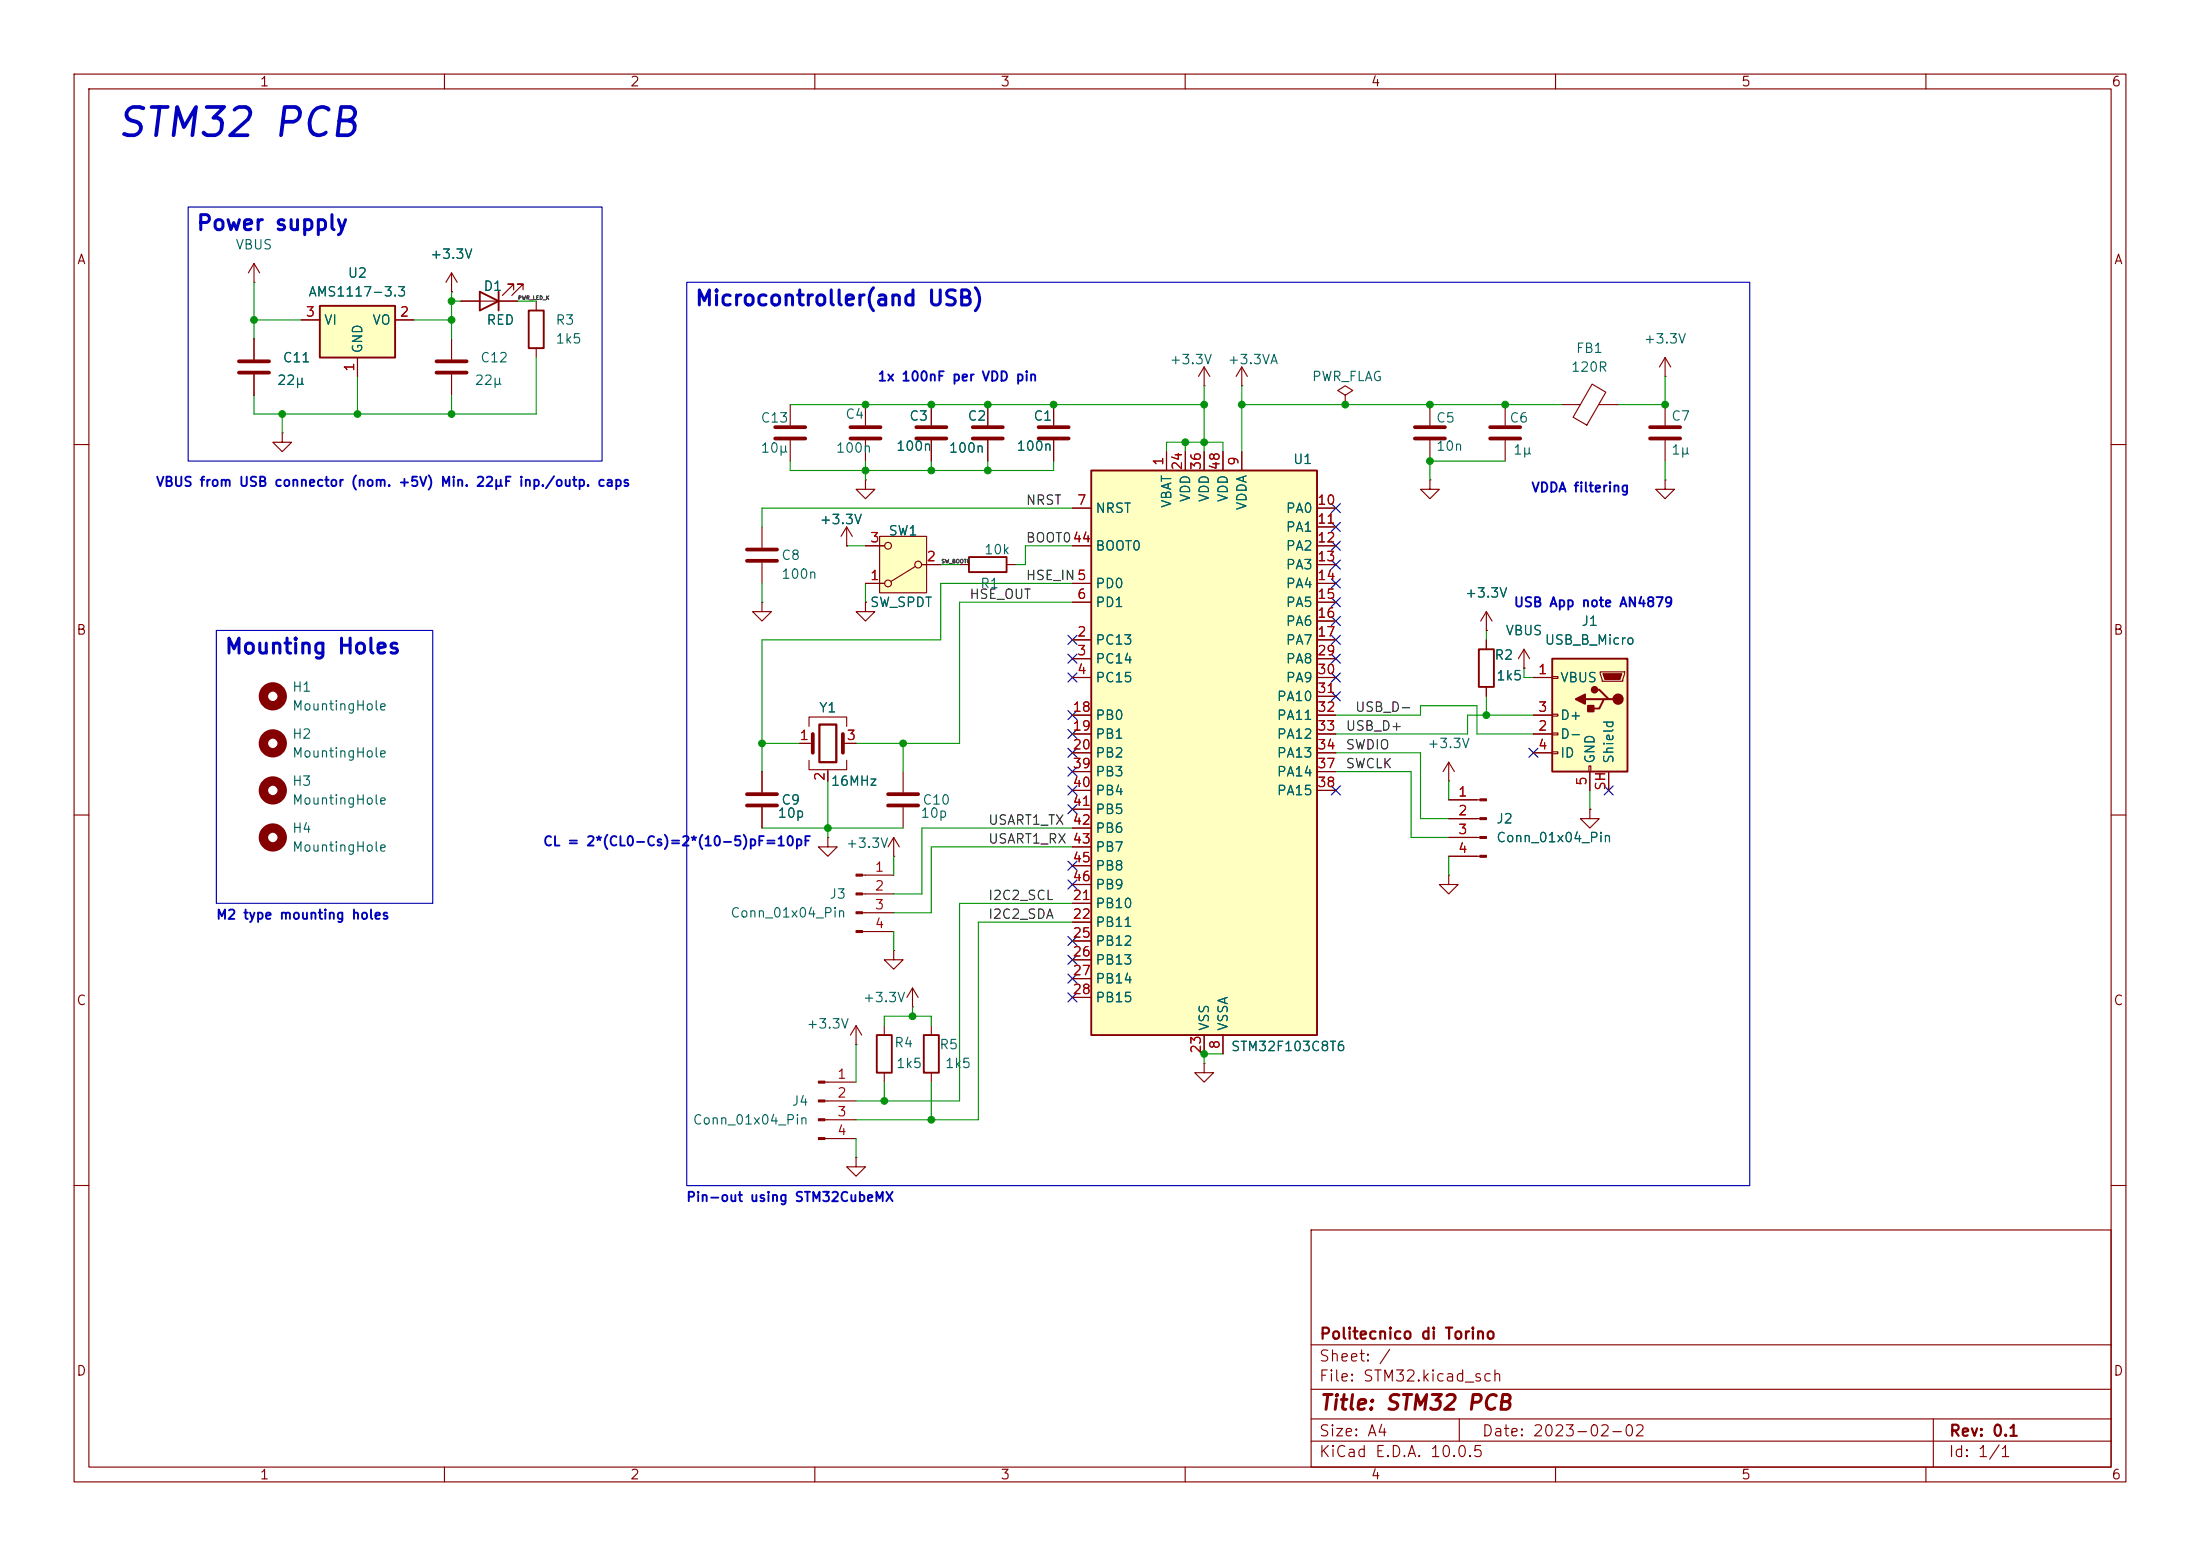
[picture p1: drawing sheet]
<svg xmlns="http://www.w3.org/2000/svg" width="297mm" height="210mm" viewBox="0 0 297 210" stroke-linecap="round" stroke-linejoin="round" font-family="sans-serif">
<g fill="none" stroke="#840000" stroke-width=".15">
<path d="M10 10h277v190h-277zM12 12h273v186h-273zM60 10v2M110 10v2M160 10v2M210 10v2M260 10v2M34.3 38.1h.1M34.3 35.6v2.5M34.3 35.6l-.8 1.2M34.3 35.6l.8 1.2M34.3 45.7v2.8"/>
<path d="M34.3 50.5v2.8M125.7 54.6v2.8M125.7 59.4v2.8M193 54.6v2.8M193 59.4v2.8M203.2 54.6v2.8M203.2 59.4v2.8M224.8 50.8h.1M224.8 48.3l-.8 1.2M224.8 48.3l.8 1.2M224.8 48.3v2.5M10 60h2"/>
<path d="M193 64.8v1.2h1.3l-1.3 1.3-1.2-1.3h1.2M193 64.8h.1M285 60h2M116.8 81.3v1.3h1.3l-1.3 1.2-1.2-1.2h1.2M116.8 81.3h.1M10 110h2M285 110h2M10 160h2M177 166h108v32h-108zM285 160h2M60 198v2M110 198v2"/>
<path d="M160 198v2M177 194.5h108M177 191.5h108M177 187.5h108M177 181.5h108M197 191.5v3M210 198v2M260 198v2M261 191.5v6.5"/>
</g>
<path d="M32.3 48.8h4M32.3 50.3h4M123.7 57.7h4.1M123.7 59.2h4.1M191 57.7h4.1M191 59.2h4.1M201.2 57.7h4M201.2 59.2h4" fill="none" stroke="#840000" stroke-width=".51"/>
<g fill="none" stroke="#840000" stroke-width="1.3">
<circle cx="36.8" cy="94" r="1.27"/>
<circle cx="36.8" cy="100.3" r="1.27"/>
<circle cx="36.8" cy="113" r="1.27"/>
</g>
<path d="M118.7 72.4h6.4v7.6h-6.4z" fill="#ffffc2"/>
<g fill="none" stroke="#840000" stroke-width=".15">
<path d="M61 39.4h.1M61 36.8v2.6M61 36.8l-.8 1.3M61 36.8l.7 1.3M69.3 39.1v-.7h-.7h.7l-1.5 1.5M70.6 39.1v-.7h-.8h.8l-1.5 1.5M38.1 58.4v1.3h1.3l-1.3 1.3-1.3-1.3h1.3M38.1 58.4h.1M61 45.7v2.8M61 50.5v2.8M62.2 40.6h7.6M72.4 40.6v1.3"/>
<path d="M72.4 47v1.3M106.7 54.6v2.8M106.7 59.4v2.8M116.8 54.6v2.8M116.8 59.4v2.8M133.3 54.6v2.8M133.3 59.4v2.8M142.2 54.6v2.8M142.2 59.4v2.8M210.8 54.6h2.6M214.9 51.8l1.9 1.1-2.6 4.5-1.8-1.1zM215.8 54.6h2.6"/>
<path d="M224.8 54.6v2.8M224.8 59.4v2.8M102.9 71.1v2.8M102.9 75.9v2.8M114.3 73.7h.1M114.3 71.1l.8 1.3M114.3 71.1l-.8 1.3M114.3 71.1v2.6M116.8 64.8v1.2h1.3l-1.3 1.3-1.2-1.3h1.2M116.8 64.8h.1M116.8 78.7h2.6M116.8 73.7h2.6"/>
<path d="M118.7 72.4h6.4v7.6h-6.4zM123.6 76.5l-3.3 2M124.5 76.2h2.5M224.8 64.8v1.2h1.3l-1.3 1.3-1.3-1.3h1.3M224.8 64.8h.1M102.9 81.3v1.3h1.2l-1.2 1.2-1.3-1.2h1.3M102.9 81.3h.1M109.2 98v-1.2h5.1v1.2M102.9 104.1v2.8M102.9 109v2.8M107.9 100.3h1.8M109.2 102.6v1.3h5.1v-1.3"/>
<path d="M111.8 113v1.3h1.2l-1.2 1.3-1.3-1.3h1.3M111.8 113h.1M111.8 103.9v1.5M113.8 100.3h1.8M116.4 118.1h4.2M120.6 115.6h.1M120.6 113l.8 1.3M120.6 113l-.7 1.3M120.6 113v2.6M121.9 104.1v2.8M121.9 109v2.8M195.6 105.4h.1"/>
<path d="M195.6 118.1v1.3h1.2l-1.2 1.3-1.3-1.3h1.3M195.6 118.1h.1M195.6 102.9l-.8 1.2M195.6 102.9l.7 1.2M195.6 102.9v2.5M115.6 138.4l.7 1.3M115.6 138.4l-.8 1.3M115.6 138.4v2.6M116.4 120.7h4.2M116.4 123.2h4.2M116.4 125.7h4.2M119.4 138.4v1.3"/>
<path d="M120.6 128.3v1.2h-1.2l1.2 1.3 1.3-1.3h-1.3M120.6 128.3h.1M123.2 135.9h.1M123.2 133.4l.8 1.2M123.2 133.4l-.8 1.2M123.2 133.4v2.5M125.7 138.4v1.3M111.4 146.1h4.2M111.4 148.6h4.2M111.4 151.1h4.2M111.4 153.7h4.2M115.6 141h.1"/>
<path d="M115.6 156.2v1.3h-1.3l1.3 1.3 1.2-1.3h-1.2M115.6 156.2h.1M119.4 144.8v1.3M125.7 144.8v1.3M162.6 143.5v1.3h1.2l-1.2 1.3-1.3-1.3h1.3M162.6 143.5h.1"/>
<circle cx="119.9" cy="73.7" r=".46"/>
<circle cx="119.9" cy="78.7" r=".46"/>
<circle cx="124" cy="76.2" r=".46"/>
</g>
<path d="M64.8 39.4l2.5 1.2-2.5 1.3zM67.3 39.4v2.5M71.4 41.9h2v5.1h-2zM118.4 139.7h2v5.1h-2zM124.7 139.7h2v5.1h-2z" fill="none" stroke="#840000" stroke-width=".25"/>
<g fill="none" stroke="#840000" stroke-width=".51">
<path d="M58.9 48.8h4.1M58.9 50.3h4.1M104.6 57.7h4.1M104.6 59.2h4.1M114.8 57.7h4.1M114.8 59.2h4.1M131.3 57.7h4.1M131.3 59.2h4.1M140.2 57.7h4.1M140.2 59.2h4.1M222.8 57.7h4M222.8 59.2h4"/>
<path d="M100.8 74.2h4.1M100.8 75.7h4.1M109.7 99.1v2.5M113.8 99.1v2.5M100.8 107.2h4.1M100.8 108.7h4.1M119.9 107.2h4.1M119.9 108.7h4.1"/>
</g>
<g fill="#840000" stroke="#840000" stroke-width=".15">
<path d="M115.6 118h.8v.2h-.8z"/>
<path d="M115.6 120.5h.8v.3h-.8z"/>
<path d="M115.6 123.1h.8v.2h-.8z"/>
<path d="M115.6 125.6h.8v.3h-.8z"/>
<path d="M110.5 145.9h.9v.3h-.9z"/>
<path d="M110.5 148.5h.9v.2h-.9z"/>
<path d="M110.5 151h.9v.3h-.9z"/>
<path d="M110.5 153.5h.9v.3h-.9z"/>
</g>
<path d="M110.6 97.8h2.3v5.1h-2.3z" fill="none" stroke="#840000" stroke-width=".3"/>
<path d="M43.2 41.3h10.1v7h-10.1z" fill="#ffffc2"/>
<path d="M43.2 41.3h10.1v7h-10.1zM130.8 75.2h5.1v2h-5.1zM199.6 87.6h2.1v5.1h-2.1z" fill="none" stroke="#840000" stroke-width=".25"/>
<g fill="none" stroke="#840000" stroke-width=".15">
<path d="M40.6 43.2h2.6M48.3 48.3v2.5M53.3 43.2h2.6M167.6 52.1h.1M167.6 49.5l-.7 1.3M167.6 49.5l.8 1.3M167.6 49.5v2.6M181.6 53.3l1-.6-1-.6-1 .6 1 .6v1.3M181.6 54.6h.1M129.5 76.2h1.3M135.9 76.2h1.3M200.7 85.1h.1"/>
<path d="M200.7 82.6v2.5M200.7 86.4v1.2M200.7 92.7v1.3M200.7 82.6l-.8 1.2M200.7 82.6l.7 1.2M205.7 90.2h.1M205.7 87.6l-.7 1.3M205.7 87.6l.8 1.3M205.7 87.6v2.6M214.6 109.2v1.3h1.3l-1.3 1.3-1.2-1.3h1.2M214.6 109.2h.1"/>
</g>
<circle cx="36.8" cy="106.7" r="1.27" fill="none" stroke="#840000" stroke-width="1.3"/>
<path d="M209.5 88.9h10.2v15.2h-10.2z" fill="#ffffc2"/>
<path d="M209.5 88.9h10.2v15.2h-10.2zM214 94.4h2.5M215.3 93.1h.6l1.3 1.3h.6M217.2 94.4h-.7l-.6 1.2h-1.3" fill="none" stroke="#840000" stroke-width=".25"/>
<g fill="none" stroke="#840000" stroke-width=".15">
<path d="M162.6 52.1h.1M162.6 49.5l-.8 1.3M162.6 49.5l.7 1.3M162.6 49.5v2.6M207 91.4h2.5M207 99.1h2.5M207 96.5h2.5M209.5 91.3h.8v.3h-.8zM209.5 96.4h.8v.2h-.8zM209.5 98.9h.8v.3h-.8zM216 90.7h3.3v.2l-.2 1h-2.8zM195.6 108h4.2"/>
<path d="M195.6 110.5h4.2M195.6 113h4.2M195.6 115.6h4.2M207 101.6h2.5M209.5 101.5h.8v.2h-.8zM214.5 103.4h.3v.7h-.3zM214.6 104.1v2.6M217.2 104.1v2.6"/>
</g>
<g fill="#840000" stroke="#840000" stroke-width=".15">
<path d="M216.4 90.9h2.5l-.2 .8h-2z"/>
<path d="M199.8 107.8h.9v.3h-.9z"/>
<path d="M199.8 110.4h.9v.2h-.9z"/>
<path d="M199.8 112.9h.9v.3h-.9z"/>
<path d="M199.8 115.4h.9v.3h-.9z"/>
</g>
<g fill="#840000" stroke="#840000" stroke-width=".25">
<path d="M214.4 95.3h.7v.7h-.7z"/>
<path d="M212.7 94.4l1.3-.7v1.3z"/>
<circle cx="218.4" cy="94.4" r=".63"/>
<circle cx="215.3" cy="93.1" r=".38"/>
</g>
<path d="M147.3 63.5h30.5v76.2h-30.5z" fill="#ffffc2"/>
<path d="M147.3 63.5h30.5v76.2h-30.5z" fill="none" stroke="#840000" stroke-width=".25"/>
<g fill="none" stroke="#840000" stroke-width=".15">
<path d="M61 39.4h.1M34.3 45.7v2.8M34.3 50.5v2.8M40.6 43.2h2.6M48.3 48.3v2.5M53.3 43.2h2.6M62.2 40.6h2.6M67.3 40.6h2.5M125.7 54.6v2.8M125.7 59.4v2.8M133.3 54.6v2.8M133.3 59.4v2.8"/>
<path d="M142.2 54.6v2.8M142.2 59.4v2.8M114.3 73.7h.1M116.8 78.7h2.6M116.8 73.7h2.6M124.5 76.2h2.5M144.8 78.7h2.5M144.8 68.6h2.5M144.8 73.7h2.5M157.5 61v2.5M160 61v2.5M162.6 61v2.5"/>
<path d="M165.1 61v2.5M167.6 61v2.5M177.8 78.7h2.5M177.8 68.6h2.5M177.8 71.1h2.5M177.8 73.7h2.5M177.8 76.2h2.5M116.8 81.3h.1M144.8 86.4h2.5M144.8 88.9h2.5M144.8 91.4h2.5M144.8 81.3h2.5"/>
<path d="M144.8 96.5h2.5M144.8 99.1h2.5M177.8 86.4h2.5M177.8 88.9h2.5M177.8 91.4h2.5M177.8 81.3h2.5M177.8 83.8h2.5M177.8 96.5h2.5M177.8 99.1h2.5M177.8 94h2.5M200.7 85.1h.1M200.7 86.4v1.2"/>
<path d="M200.7 92.7v1.3M205.7 90.2h.1M207 91.4h2.5M207 96.5h2.5M207 99.1h2.5M102.9 104.1v2.8M102.9 109v2.8M107.9 100.3h1.3M111.8 104.1v1.3M114.3 100.3h1.3M144.8 101.6h2.5M144.8 104.1h2.5"/>
<path d="M144.8 106.7h2.5M144.8 109.2h2.5M144.8 111.8h2.5M144.8 114.3h2.5M144.8 116.8h2.5M144.8 119.4h2.5M177.8 101.6h2.5M177.8 104.1h2.5M177.8 106.7h2.5M195.6 108h3.8M195.6 110.5h3.8M195.6 113h3.8"/>
<path d="M195.6 115.6h3.8M207 101.6h2.5M214.6 109.2h.1M214.6 104.1v2.6M217.2 104.1v2.6M144.8 121.9h2.5M144.8 124.5h2.5M144.8 127h2.5M144.8 129.5h2.5M144.8 132.1h2.5M144.8 134.6h2.5M162.6 139.7v2.5"/>
<path d="M165.1 139.7v2.5"/>
</g>
<g fill="none" stroke="#009600" stroke-width=".15">
<path d="M34.3 38.1v7.6M61 39.4v6.3M34.3 43.2h6.3M38.1 55.9v2.5M48.3 50.8v5.1M55.9 43.2h5.1M61 53.3v2.6M61 40.6h1.2M69.8 40.6h2.6M72.4 48.3v7.6h-38.1v-2.6M106.7 54.6h55.9M160 59.7v1.3"/>
<path d="M162.6 52.1v8.9M167.6 54.6h43.2M167.6 52.1v8.9M224.8 50.8v3.8h-6.4M102.9 78.7v2.6M106.7 62.2v1.3h35.5v-1.3M114.3 73.7h2.5M116.8 62.2v2.6M116.8 78.7v2.6M125.7 62.2v1.3M127 76.2h2.5M133.3 62.2v1.3"/>
<path d="M144.8 78.7h-17.8v7.7h-24.1v17.7M144.8 68.6h-41.9v2.5M144.8 73.7h-6.4v2.5h-1.2M157.5 61v-1.3h7.6v1.3M203.2 62.2h-10.2v2.6M224.8 62.2v2.6M144.8 81.3h-15.3v19h-13.9M180.3 96.5h11.5v-1.2h7.6v3.8h7.6M200.7 85.1v1.3M200.7 94v2.5M205.7 90.2v1.2h1.3M207 96.5h-8.9v2.6h-17.8"/>
<path d="M102.9 111.8h19M102.9 100.3h5M111.8 105.4v7.6M120.6 115.6v2.5M121.9 100.3v3.8M144.8 111.8h-20.3v8.9h-3.9M144.8 114.3h-19.1v8.9h-5.1M180.3 101.6h11.5v8.9h3.8M180.3 104.1h10.2v8.9h5.1M195.6 105.4v2.6M195.6 115.6v2.5M214.6 106.7v2.5"/>
<path d="M119.4 138.4v-1.2h6.3v1.2M120.6 125.7v2.6M123.2 135.9v1.3M144.8 124.5h-12.7v26.6h-16.5M144.8 121.9h-15.3v26.7h-13.9M115.6 141v5.1M115.6 153.7v2.5M119.4 146.1v2.5M125.7 146.1v5M165.1 142.2h-2.5v1.3"/>
</g>
<g fill="none" stroke="#000084" stroke-width=".15">
<path d="M179.7 68l1.2 1.2M179.7 75.6l1.2 1.2M179.7 78.1l1.2 1.2M179.7 70.5l1.2 1.2M179.7 73.1l1.2 1.2M180.9 68l-1.2 1.2M180.9 75.6l-1.2 1.2M180.9 78.1l-1.2 1.2M180.9 73.1l-1.2 1.2M180.9 70.5l-1.2 1.2M144.2 90.8l1.2 1.2M144.2 88.3l1.2 1.2"/>
<path d="M144.2 95.9l1.2 1.2M144.2 98.5l1.2 1.2M144.2 85.8l1.2 1.2M145.4 90.8l-1.2 1.2M145.4 88.3l-1.2 1.2M145.4 95.9l-1.2 1.2M145.4 98.5l-1.2 1.2M145.4 85.8l-1.2 1.2M179.7 83.2l1.2 1.2M179.7 80.7l1.2 1.2M179.7 90.8l1.2 1.2M179.7 93.4l1.2 1.2"/>
<path d="M179.7 85.8l1.2 1.2M179.7 88.3l1.2 1.2M180.9 83.2l-1.2 1.2M180.9 80.7l-1.2 1.2M180.9 90.8l-1.2 1.2M180.9 93.4l-1.2 1.2M180.9 85.8l-1.2 1.2M180.9 88.3l-1.2 1.2M144.2 118.8l1.2 1.2M144.2 116.2l1.2 1.2M144.2 108.6l1.2 1.2M144.2 103.5l1.2 1.2"/>
<path d="M144.2 106.1l1.2 1.2M144.2 101l1.2 1.2M145.4 118.8l-1.2 1.2M145.4 116.2l-1.2 1.2M145.4 108.6l-1.2 1.2M145.4 106.1l-1.2 1.2M145.4 103.5l-1.2 1.2M145.4 101l-1.2 1.2M179.7 106.1l1.2 1.2M180.9 106.1l-1.2 1.2M206.4 101l1.2 1.2M207.6 101l-1.2 1.2"/>
<path d="M216.6 106.1l1.2 1.2M217.8 106.1l-1.2 1.2M144.2 131.5l1.2 1.2M144.2 134l1.2 1.2M144.2 126.4l1.2 1.2M144.2 128.9l1.2 1.2M145.4 131.5l-1.2 1.2M145.4 134l-1.2 1.2M145.4 126.4l-1.2 1.2M145.4 128.9l-1.2 1.2"/>
</g>
<path d="M25.4 27.9h55.9v34.3h-55.9zM92.7 38.1h143.5v121.9h-143.5zM29.2 85.1h29.2v36.8h-29.2z" fill="none" stroke="#0000c2" stroke-width=".15"/>
<g fill="#009600" stroke="#009600" stroke-width=".14">
<circle cx="111.8" cy="111.8" r=".46"/>
<circle cx="116.8" cy="54.6" r=".46"/>
<circle cx="133.3" cy="54.6" r=".46"/>
<circle cx="125.7" cy="54.6" r=".46"/>
<circle cx="133.3" cy="63.5" r=".46"/>
<circle cx="125.7" cy="63.5" r=".46"/>
<circle cx="142.2" cy="54.6" r=".46"/>
<circle cx="116.8" cy="63.5" r=".46"/>
<circle cx="61" cy="40.6" r=".46"/>
<circle cx="61" cy="55.9" r=".46"/>
<circle cx="61" cy="43.2" r=".46"/>
<circle cx="48.3" cy="55.9" r=".46"/>
<circle cx="38.1" cy="55.9" r=".46"/>
<circle cx="34.3" cy="43.2" r=".46"/>
<circle cx="121.9" cy="100.3" r=".46"/>
<circle cx="102.9" cy="100.3" r=".46"/>
<circle cx="119.4" cy="148.6" r=".46"/>
<circle cx="125.7" cy="151.1" r=".46"/>
<circle cx="123.2" cy="137.2" r=".46"/>
<circle cx="224.8" cy="54.6" r=".46"/>
<circle cx="200.7" cy="96.5" r=".46"/>
<circle cx="203.2" cy="54.6" r=".46"/>
<circle cx="162.6" cy="54.6" r=".46"/>
<circle cx="162.6" cy="59.7" r=".46"/>
<circle cx="167.6" cy="54.6" r=".46"/>
<circle cx="160" cy="59.7" r=".46"/>
<circle cx="181.6" cy="54.6" r=".46"/>
<circle cx="193" cy="62.2" r=".46"/>
<circle cx="193" cy="54.6" r=".46"/>
<circle cx="162.6" cy="142.2" r=".46"/>
</g>
<text font-size="3.8" fill="#0000c2" x="15.5" y="19.4">STM32 PCB</text>
<g font-size="2" fill="#0000c2">
<text x="26.4" y="31.6">Power supply</text>
<text x="93.7" y="41.8">Microcontroller(and USB)</text>
<text x="30.2" y="88.8">Mounting Holes</text>
</g>
<text font-size="2" fill="#840000" x="178" y="190.8">Title: STM32 PCB</text>
<g font-size="1.5" fill="#840000">
<text x="178" y="184.1">Sheet: /</text>
<text x="178" y="181.1">Politecnico di Torino</text>
<text x="178" y="186.8">File: STM32.kicad_sch</text>
<text x="178" y="197">KiCad E.D.A. 10.0.5</text>
<text x="178" y="194.2">Size: A4</text>
<text x="200" y="194.2">Date: 2023-02-02</text>
<text x="263" y="197">Id: 1/1</text>
<text x="263" y="194.2">Rev: 0.1</text>
</g>
<g font-size="1.3" fill="#840000">
<text x="35" y="12">1</text>
<text x="85" y="12">2</text>
<text x="135" y="12">3</text>
<text x="185" y="12">4</text>
<text x="235" y="12">5</text>
<text x="285" y="12">6</text>
<text x="10.3" y="36">A</text>
<text x="285.3" y="36">A</text>
<text x="10.2" y="86">B</text>
<text x="285.2" y="86">B</text>
<text x="10.2" y="136">C</text>
<text x="285.2" y="136">C</text>
<text x="10.2" y="186">D</text>
<text x="285.2" y="186">D</text>
<text x="35" y="200">1</text>
<text x="85" y="200">2</text>
<text x="135" y="200">3</text>
<text x="185" y="200">4</text>
<text x="235" y="200">5</text>
<text x="285" y="200">6</text>
</g>
<g font-size="1.3" fill="#006464">
<text x="31.7" y="34">VBUS</text>
<text x="58" y="35.3">+3.3V</text>
<text x="41.5" y="40.3">AMS1117-3.3</text>
<text x="46.9" y="37.8">U2</text>
<text x="65.2" y="39.6">D1</text>
<text x="43.7" y="44.1">VI</text>
<text x="49.2" y="47.8" transform="rotate(-90 49.2 47.8)">GND</text>
<text x="50.2" y="44.1">VO</text>
<text x="65.6" y="44.1">RED</text>
<text x="74.9" y="44.1">R3</text>
<text x="74.9" y="46.7">1k5</text>
<text x="212.7" y="48">FB1</text>
<text x="221.8" y="46.7">+3.3V</text>
<text x="37.3" y="52.3">22µ</text>
<text x="38.1" y="49.2">C11</text>
<text x="64" y="52.3">22µ</text>
<text x="64.8" y="49.2">C12</text>
<text x="157.8" y="49.5">+3.3V</text>
<text x="165.7" y="49.5">+3.3VA</text>
<text x="177" y="51.8">PWR_FLAG</text>
<text x="212" y="50.5">120R</text>
<text x="102.6" y="57.4">C13</text>
<text x="114" y="56.8">C4</text>
<text x="122.7" y="57.1">C3</text>
<text x="130.5" y="57.1">C2</text>
<text x="139.4" y="57.1">C1</text>
<text x="193.8" y="57.4">C5</text>
<text x="203.7" y="57.4">C6</text>
<text x="225.5" y="57.1">C7</text>
<text x="102.6" y="61.4">10µ</text>
<text x="112.8" y="61.4">100n</text>
<text x="120.9" y="61.2">100n</text>
<text x="128" y="61.4">100n</text>
<text x="137.1" y="61.2">100n</text>
<text x="174.5" y="62.9">U1</text>
<text x="193.8" y="61.2">10n</text>
<text x="204.2" y="61.7">1µ</text>
<text x="225.5" y="61.7">1µ</text>
<text x="110.6" y="71.1">+3.3V</text>
<text x="147.8" y="69.5">NRST</text>
<text x="158.4" y="68.7" transform="rotate(-90 158.4 68.7)">VBAT</text>
<text x="161" y="67.9" transform="rotate(-90 161 67.9)">VDD</text>
<text x="163.5" y="67.9" transform="rotate(-90 163.5 67.9)">VDD</text>
<text x="166.1" y="67.9" transform="rotate(-90 166.1 67.9)">VDD</text>
<text x="168.6" y="69" transform="rotate(-90 168.6 69)">VDDA</text>
<text x="173.5" y="69.5">PA0</text>
<text x="105.4" y="75.9">C8</text>
<text x="119.9" y="72.6">SW1</text>
<text x="132.8" y="75.1">10k</text>
<text x="147.8" y="74.6">BOOT0</text>
<text x="173.5" y="72.1">PA1</text>
<text x="173.5" y="74.6">PA2</text>
<text x="173.5" y="77.2">PA3</text>
<text x="105.4" y="78.4">100n</text>
<text x="117.4" y="82.2">SW_SPDT</text>
<text x="132.2" y="79.7">R1</text>
<text x="147.8" y="79.7">PD0</text>
<text x="147.8" y="82.2">PD1</text>
<text x="173.5" y="79.7">PA4</text>
<text x="173.5" y="82.2">PA5</text>
<text x="197.7" y="81">+3.3V</text>
<text x="147.8" y="87.3">PC13</text>
<text x="147.8" y="89.9">PC14</text>
<text x="173.5" y="84.8">PA6</text>
<text x="173.5" y="87.3">PA7</text>
<text x="173.5" y="89.9">PA8</text>
<text x="201.7" y="89.4">R2</text>
<text x="203.2" y="86.1">VBUS</text>
<text x="208.5" y="87.3">USB_B_Micro</text>
<text x="213.4" y="84.8">J1</text>
<text x="39.4" y="93.7">H1</text>
<text x="147.8" y="92.4">PC15</text>
<text x="172.3" y="94.9">PA10</text>
<text x="173.5" y="92.4">PA9</text>
<text x="201.9" y="92.1">1k5</text>
<text x="210.5" y="92.4">VBUS</text>
<text x="39.4" y="100">H2</text>
<text x="39.4" y="96.2">MountingHole</text>
<text x="110.5" y="96.5">Y1</text>
<text x="147.8" y="97.5">PB0</text>
<text x="147.8" y="100">PB1</text>
<text x="172.3" y="97.5">PA11</text>
<text x="172.3" y="100">PA12</text>
<text x="192.6" y="101.3">+3.3V</text>
<text x="210.5" y="100">D-</text>
<text x="210.5" y="97.5">D+</text>
<text x="39.4" y="102.6">MountingHole</text>
<text x="39.4" y="106.4">H3</text>
<text x="112.1" y="106.4">16MHz</text>
<text x="147.8" y="102.6">PB2</text>
<text x="147.8" y="105.1">PB3</text>
<text x="147.8" y="107.6">PB4</text>
<text x="172.3" y="102.6">PA13</text>
<text x="172.3" y="105.1">PA14</text>
<text x="172.3" y="107.6">PA15</text>
<text x="210.5" y="102.6">ID</text>
<text x="215.6" y="103.2" transform="rotate(-90 215.6 103.2)">GND</text>
<text x="218.1" y="103.2" transform="rotate(-90 218.1 103.2)">Shield</text>
<text x="39.4" y="112.7">H4</text>
<text x="39.4" y="108.9">MountingHole</text>
<text x="104.9" y="110.7">10p</text>
<text x="105.4" y="108.9">C9</text>
<text x="124.2" y="110.7">10p</text>
<text x="124.4" y="108.9">C10</text>
<text x="147.8" y="110.2">PB5</text>
<text x="147.8" y="112.7">PB6</text>
<text x="201.9" y="111.5">J2</text>
<text x="201.9" y="114">Conn_01x04_Pin</text>
<text x="39.4" y="115.3">MountingHole</text>
<text x="114.1" y="114.8">+3.3V</text>
<text x="147.8" y="115.3">PB7</text>
<text x="147.8" y="117.8">PB8</text>
<text x="98.5" y="124.2">Conn_01x04_Pin</text>
<text x="111.9" y="121.6">J3</text>
<text x="147.8" y="122.9">PB10</text>
<text x="147.8" y="125.4">PB11</text>
<text x="147.8" y="120.3">PB9</text>
<text x="147.8" y="128">PB12</text>
<text x="147.8" y="130.5">PB13</text>
<text x="116.4" y="135.6">+3.3V</text>
<text x="147.8" y="133">PB14</text>
<text x="147.8" y="135.6">PB15</text>
<text x="108.8" y="139.1">+3.3V</text>
<text x="120.6" y="141.7">R4</text>
<text x="126.7" y="141.9">R5</text>
<text x="163.5" y="139.2" transform="rotate(-90 163.5 139.2)">VSS</text>
<text x="166.1" y="139.2" transform="rotate(-90 166.1 139.2)">VSSA</text>
<text x="166.1" y="142.2">STM32F103C8T6</text>
<text x="106.8" y="149.6">J4</text>
<text x="120.9" y="144.5">1k5</text>
<text x="127.5" y="144.5">1k5</text>
<text x="93.4" y="152.1">Conn_01x04_Pin</text>
</g>
<g font-size="1.3" fill="#a90000">
<text x="41.2" y="43">3</text>
<text x="53.9" y="43">2</text>
<text x="48.1" y="50.3" transform="rotate(-90 48.1 50.3)">1</text>
<text x="157.3" y="63" transform="rotate(-90 157.3 63)">1</text>
<text x="159.9" y="63.6" transform="rotate(-90 159.9 63.6)">24</text>
<text x="162.4" y="63.6" transform="rotate(-90 162.4 63.6)">36</text>
<text x="165" y="63.6" transform="rotate(-90 165 63.6)">48</text>
<text x="167.5" y="63" transform="rotate(-90 167.5 63)">9</text>
<text x="145.3" y="68.4">7</text>
<text x="177.7" y="68.4">10</text>
<text x="177.7" y="71">11</text>
<text x="117.4" y="73.5">3</text>
<text x="125" y="76.1">2</text>
<text x="144.7" y="73.5">44</text>
<text x="177.7" y="73.5">12</text>
<text x="177.7" y="76.1">13</text>
<text x="117.4" y="78.6">1</text>
<text x="145.3" y="81.1">6</text>
<text x="145.3" y="78.6">5</text>
<text x="177.7" y="78.6">14</text>
<text x="177.7" y="81.1">15</text>
<text x="177.7" y="83.7">16</text>
<text x="145.3" y="86.2">2</text>
<text x="145.3" y="88.8">3</text>
<text x="177.7" y="86.2">17</text>
<text x="177.7" y="88.8">29</text>
<text x="145.3" y="91.3">4</text>
<text x="177.7" y="91.3">30</text>
<text x="177.7" y="93.8">31</text>
<text x="207.5" y="91.3">1</text>
<text x="107.9" y="100.2">1</text>
<text x="114.2" y="100.2">3</text>
<text x="144.7" y="96.4">18</text>
<text x="144.7" y="98.9">19</text>
<text x="144.7" y="101.5">20</text>
<text x="177.7" y="96.4">32</text>
<text x="177.7" y="98.9">33</text>
<text x="177.7" y="101.5">34</text>
<text x="207.5" y="98.9">2</text>
<text x="207.5" y="96.4">3</text>
<text x="207.5" y="101.5">4</text>
<text x="111.6" y="105.5" transform="rotate(-90 111.6 105.5)">2</text>
<text x="144.7" y="104">39</text>
<text x="144.7" y="106.5">40</text>
<text x="177.7" y="104">37</text>
<text x="177.7" y="106.5">38</text>
<text x="196.8" y="107.8">1</text>
<text x="214.5" y="106.1" transform="rotate(-90 214.5 106.1)">5</text>
<text x="217" y="106.8" transform="rotate(-90 217 106.8)">SH</text>
<text x="144.7" y="109.1">41</text>
<text x="144.7" y="111.6">42</text>
<text x="196.8" y="110.4">2</text>
<text x="196.8" y="112.9">3</text>
<text x="118" y="118">1</text>
<text x="144.7" y="116.7">45</text>
<text x="144.7" y="119.2">46</text>
<text x="144.7" y="114.2">43</text>
<text x="196.8" y="115.4">4</text>
<text x="118" y="120.5">2</text>
<text x="118" y="123.1">3</text>
<text x="118" y="125.6">4</text>
<text x="144.7" y="121.8">21</text>
<text x="144.7" y="124.3">22</text>
<text x="144.7" y="126.9">25</text>
<text x="144.7" y="129.4">26</text>
<text x="144.7" y="131.9">27</text>
<text x="144.7" y="134.5">28</text>
<text x="162.4" y="142.3" transform="rotate(-90 162.4 142.3)">23</text>
<text x="165" y="141.7" transform="rotate(-90 165 141.7)">8</text>
<text x="112.9" y="145.9">1</text>
<text x="112.9" y="148.5">2</text>
<text x="112.9" y="151">3</text>
<text x="112.9" y="153.5">4</text>
</g>
<g font-size="1.3" fill="#0000c2">
<text x="118.4" y="51.8">1x 100nF per VDD pin</text>
<text x="21" y="66">VBUS from USB connector (nom. +5V) Min. 22µF inp./outp. caps</text>
<text x="206.6" y="66.7">VDDA filtering</text>
<text x="204.3" y="82.2">USB App note AN4879</text>
<text x="73.2" y="114.5">CL = 2*(CL0-Cs)=2*(10-5)pF=10pF</text>
<text x="29.1" y="124.4">M2 type mounting holes</text>
<text x="92.6" y="162.5">Pin-out using STM32CubeMX</text>
</g>
<g font-size="1.3" fill="#0f0f0f">
<text x="138.4" y="68.5">NRST</text>
<text x="138.4" y="73.5">BOOT044</text>
<text x="130.8" y="81.2">HSE_OUT</text>
<text x="138.4" y="78.6">HSE_IN5</text>
<text x="181.6" y="98.9">USB_D+</text>
<text x="181.6" y="101.5">SWDIO</text>
<text x="182.9" y="96.4">USB_D-</text>
<text x="181.6" y="104">SWCLK</text>
<text x="133.3" y="111.6">USART1_TX</text>
<text x="133.3" y="114.2">USART1_RX 43</text>
<text x="133.3" y="121.8">I2C2_SCL</text>
<text x="133.3" y="124.3">I2C2_SDA</text>
</g>
<g font-size=".5" fill="#0f0f0f">
<text x="69.9" y="40.6">PWR_LED_K</text>
<text x="127" y="76.1">SW_BOOT0</text>
</g>
</svg>
